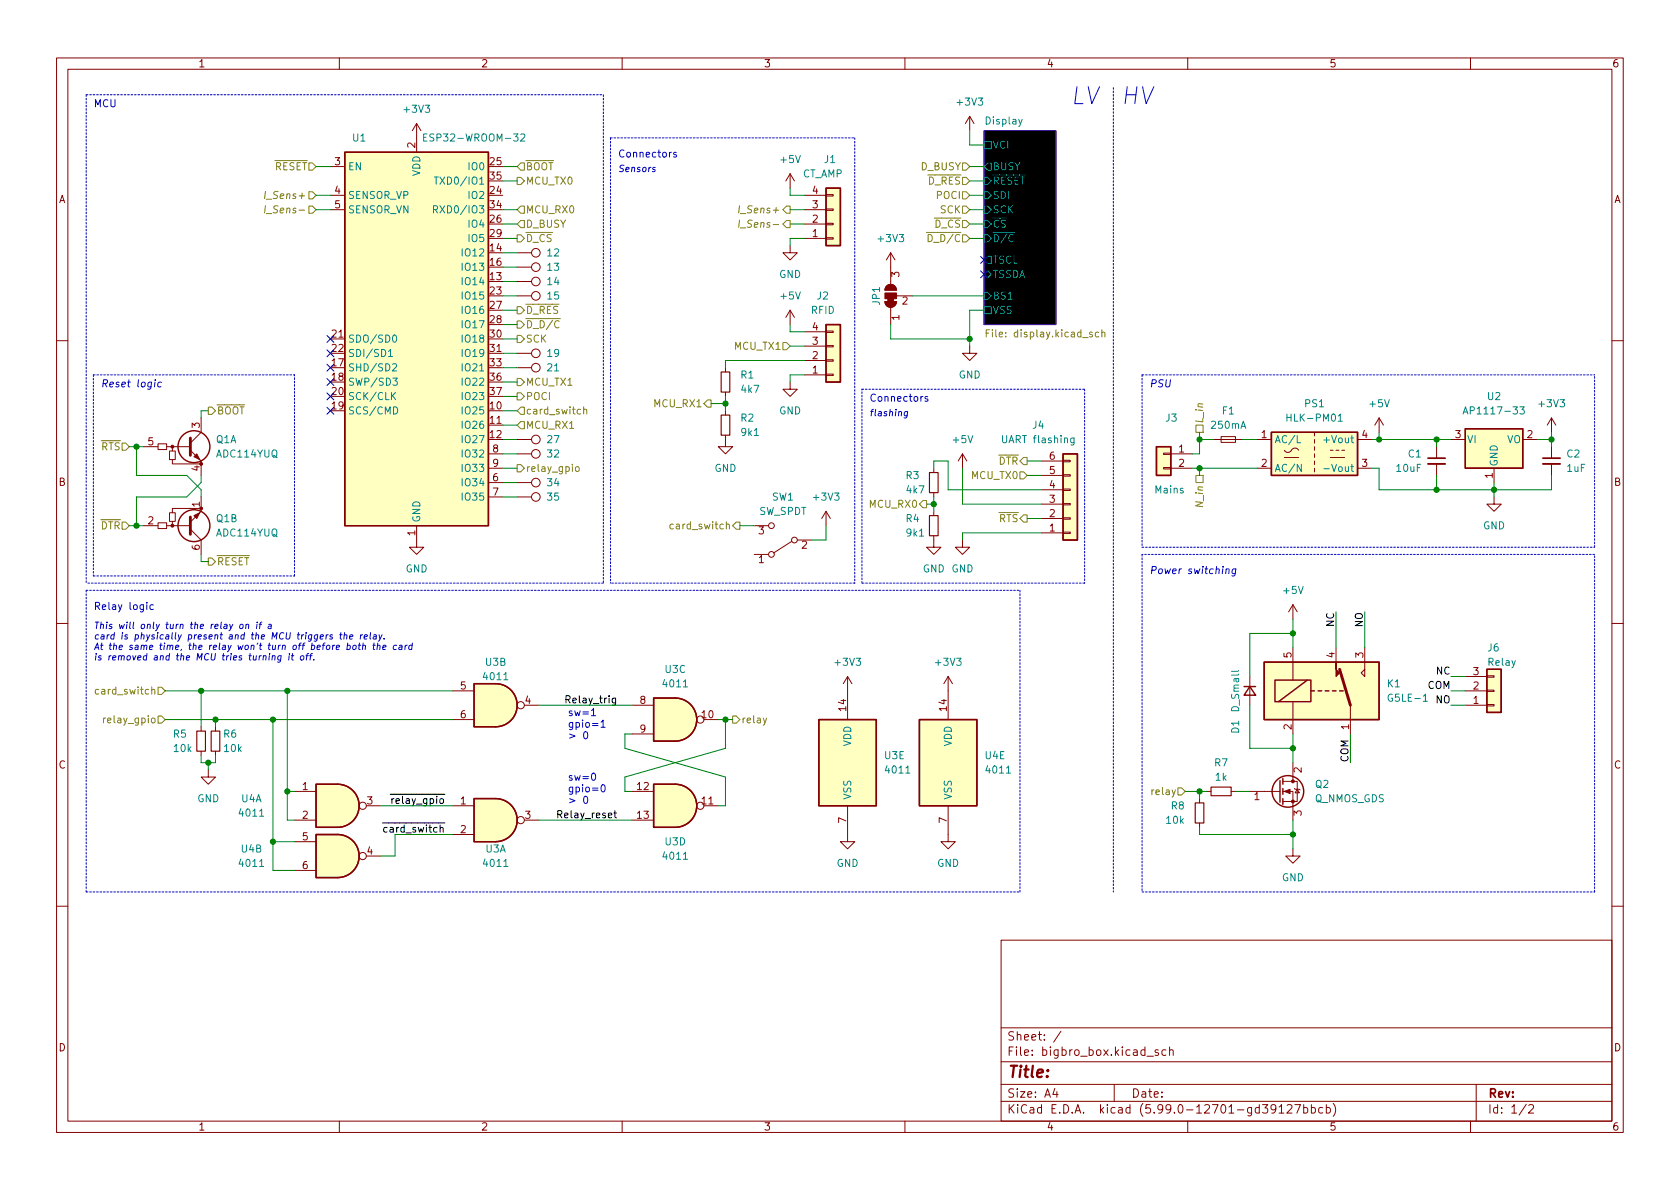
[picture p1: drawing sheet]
<svg xmlns="http://www.w3.org/2000/svg" width="297mm" height="210mm" viewBox="0 0 297 210" stroke-linecap="round" stroke-linejoin="round" font-family="sans-serif">
<g fill="none" stroke="#840000" stroke-width=".18">
<path d="M10 10.2h277v190.1h-277zM12 12.2h273v186.1h-273zM60 10.2v2M110 10.2v2M160 10.2v2M210 10.2v2M260 10.2v2M58.4 37.1h2.6M58.4 34.5h2.6M58.4 29.5h2.6M73.7 21.8v5.1M73.7 21.8l-.8 1.3"/>
<path d="M73.7 21.8l.7 1.3M139.7 30.7l-.8 1.3M139.7 30.7v2.6M139.7 30.7l.8 1.3M142.2 39.6h3.8M142.2 37.1h3.8M142.2 34.5h3.8M146 34.4h1.3v.3h-1.3zM146 37h1.3v.2h-1.3zM146 39.5h1.3v.2h-1.3zM171.4 20.6l-.7 1.2M171.4 20.6v2.5"/>
<path d="M171.4 20.6l.8 1.2M58.4 59.9h2.6M91.4 52.3h2.6M91.4 44.7h2.6M91.4 49.8h2.6M91.4 47.2h2.6M139.7 43.4v1.3h1.3l-1.3 1.3-1.3-1.3h1.3M139.7 54.9v2.5M139.7 54.9l-.8 1.2M139.7 54.9l.8 1.2M142.2 42.2h3.8M142.2 58.7h3.8"/>
<path d="M146 42h1.3v.3h-1.3zM146 58.5h1.3v.3h-1.3zM156.5 53.3h2a1.02 1.02 0 0 1-1 1.1 1.02 1.02 0 0 1-1-1.1zM156.8 50.6a1.02 1.02 0 0 1 1.1-.2 1.02 1.02 0 0 1 .6 .9h-2zM157.5 44.7l-.8 1.3M157.5 44.7v5.6M157.5 54.4v3M157.5 44.7l.7 1.3M158.5 52.3h2.8M10 60.2h2M25.4 79h2.5M27.9 78.5h1.6v1h-1.6z"/>
<path d="M29.5 79h4M30 79.8h1v1.5h-1zM30.5 79v.8M33.7 79.6l1.9 1.9v2.6M35.6 73.9v2.5l-1.9 2M86.4 62.5h2.5M86.4 75.2h2.5M91.4 77.7h2.6M91.4 65h2.6M91.4 62.5h2.6M128.3 77v2h1.2l-1.2 1.3-1.3-1.3h1.3M128.3 65v.8"/>
<path d="M128.3 69.3v.8M128.3 72.6v.8M139.7 67.6v1.2h1.3l-1.3 1.3-1.3-1.3h1.3M142.2 66.3h3.8M142.2 63.7h3.8M142.2 61.2h3.8M146 61.1h1.3v.2h-1.3zM146 63.6h1.3v.3h-1.3zM146 66.2h1.3v.2h-1.3zM171.4 61.2v1.3h1.3l-1.3 1.2-1.2-1.2h1.2M214.6 77.7h5.1M215.9 77.2h2.5v1h-2.5z"/>
<path d="M222.2 77.7h2.6M229.6 79.6a.82 .82 0 0 0-.8-.3 .82 .82 0 0 0-.7 .6 .71 .71 0 0 1-1-.3M232.4 76.4v.7M232.4 77.7v.7M232.4 79v.6M235.2 79.6h.5M236.2 79.6h.5M237.2 79.6h.5M240 77.7h2.6M243.8 73.9l-.7 1.3M243.8 73.9v2.5M243.8 73.9l.8 1.3"/>
<path d="M254 79v2M256.5 77.7h2.6M269.2 77.7h2.6M274.3 73.9v2.5M274.3 79v2M274.3 73.9l-.7 1.3M274.3 73.9l.8 1.3M285 60.2h2M25.4 93h2.5M27.9 92.5h1.6v1h-1.6zM29.5 93h4M30 90.7h1v1.5h-1z"/>
<path d="M30.5 81.3v.7h5.1M30.5 92.2v.8M33.7 93.6l1.9 1.9v2.5M35.6 89.9h-5.1v.8M35.6 87.9v2.5l-1.9 1.9M73.7 93v3.8h1.2l-1.2 1.2-1.3-1.2h1.3M86.4 85.3h2.5M86.4 87.9h2.5M86.4 80.3h2.5M86.4 82.8h2.5M91.4 85.3h2.6M91.4 87.9h2.6"/>
<path d="M91.4 80.3h2.6M133.3 98h2.6M133.3 93h2.6M140 95.8l-3.2 2M141 95.5h2.5M146 90.4l-.7 1.3M146 90.4v2.6M146 90.4l.8 1.3M165.1 94.7v2.1h1.3l-1.3 1.2-1.3-1.2h1.3M165.1 82.8v.8M165.1 87.1v.8M165.1 90.4v.8"/>
<path d="M170.2 95.5v1.3h1.2l-1.2 1.2-1.3-1.2h1.3M170.2 80.3l-.8 1.2M170.2 80.3v2.5M170.2 80.3l.7 1.2M184.1 94.2h3.9M184.1 91.7h3.9M184.1 89.1h3.9M184.1 86.6h3.9M184.1 84.1h3.9M184.1 81.5h3.9M188 81.4h1.2v.3h-1.2zM188 83.9h1.2v.3h-1.2z"/>
<path d="M188 86.5h1.2v.2h-1.2zM188 89h1.2v.3h-1.2zM188 91.6h1.2v.2h-1.2zM188 94.1h1.2v.3h-1.2zM205.7 82.7h1.3v.2h-1.3zM205.7 80.1h1.3v.3h-1.3zM207 80.3h3.8M207 82.8h3.8M222.2 82.8h2.6M227.1 80.9h2.5M232.4 80.3v.6M232.4 81.5v.7"/>
<path d="M232.4 82.8v.6M235.2 80.9h2.5M240 82.8h2.6M254 82v2.1M264.2 87.9v1.2h1.2l-1.2 1.3-1.3-1.3h1.3M264.2 82.8v2.5M274.3 82v2.1M10 110.2h2M149.9 119.6l-.8 1.3M149.9 119.6v7.6M149.9 119.6l.7 1.3M167.6 119.6v7.6"/>
<path d="M167.6 119.6l-.7 1.3M167.6 119.6l.8 1.3M221 119.6v5.1M228.6 106.9l-.8 1.3M228.6 106.9v2.6M228.6 114.5v5.8M228.6 106.9l.8 1.3M236.2 114.5v2.6M241.3 114.5v5.1l-.6-.6 .6-.6M259.1 119.6h3.8M262.9 119.5h1.3v.3h-1.3zM285 110.2h2"/>
<path d="M35.6 128.5v.8M35.6 132.8v.8M36.8 136.1v1.3h1.3l-1.3 1.3-1.2-1.3h1.2M38.1 128.5v.8M38.1 132.8v.8M52.1 139.9h3.8M80 122.2h3.8M80 127.2h3.8M92.7 124.7h2.5M111.8 139.9h3.8M111.8 124.7h3.8M111.8 129.8h3.8"/>
<path d="M124.5 127.2h2.5M213.4 139.9h.7M217.7 139.9h.7M221 139.9h5.3M226.8 139.9h1.8v5.1M226.8 138.2h2.6v3.5h-2.6M228.6 124.1v5.7M228.6 134.9v3.3M228.9 139.4l.1 .2h.7l.2 .1M229.4 139.6l.3 .6h-.7zM238.8 124.7v5.1M259.1 124.7h3.8"/>
<path d="M259.1 122.2h3.8M262.9 122h1.3v.3h-1.3zM262.9 124.6h1.3v.2h-1.3zM52.1 145h3.8M52.1 148.8h3.8M52.1 153.9h3.8M64.8 142.5h2.5M64.8 151.4h2.5M80 142.5h3.8M80 147.6h3.8M92.7 145h2.5M111.8 145h3.8"/>
<path d="M124.5 142.5h2.5M149.9 142.5v6.3h1.2l-1.2 1.3-1.3-1.3h1.3M167.6 142.5v6.3h1.3l-1.3 1.3-1.2-1.3h1.2M212.1 141.2v.8M212.1 145.5v.8M228.6 150.1v1.3h1.3l-1.3 1.2-1.3-1.2h1.3M10 160.2h2M177 166.3h108v32h-108zM285 160.2h2M60 198.3v2M110 198.3v2M160 198.3v2"/>
<path d="M177 194.8h108M177 191.8h108M177 187.8h108M177 181.8h108M186.5 192.5l-.4 1h1M186.9 193v1M187.6 182.4l-1.3 1.9M197 191.8v3M202.8 186.8h1.1M204.8 185.7l-.4-.1-.2 .2 .1 .3 .5 .1v.4h-.6M206.1 185.7l-.4-.1-.3 .3v.4l.2 .3h.5M206.8 185.8l.2-.2 .4 .1v.9"/>
<path d="M206.8 185.1v1.5M210 198.3v2M225.6 196l-.3 .3h-.3l-.3-.3 .2-.6 .4-.1 .2 .2a.99 .99 0 0 1-.4 1.3h-.2M226.1 195.8l.5-.5v1.5M226.1 196.8h.9M227.6 195.5l.5-.2 .3 .2v.3l-.9 1h.9M228.9 195.3h1l-.6 1.5M230.5 195.9l.4-.1 .3 .3v.4l-.1 .3h-.6M230.5 195.3v1.5M231.9 195.9l.4-.1 .3 .3v.4l-.2 .3h-.5M231.9 195.3v1.5M233.9 195.9l-.5-.1-.3 .3v.4l.2 .3h.6"/>
<path d="M234.5 195.9l.4-.1 .3 .3v.4l-.1 .3h-.6M234.5 195.3v1.5M235.7 195.1a1.72 1.72 0 0 1 0 2.3M260 198.3v2M261 191.8v6.5M269.9 195.3l-1.3 1.9M270.3 195.5l.6-.2 .2 .2 .1 .3-1 1h1"/>
<circle cx="94.7" cy="52.3" r=".76"/>
<circle cx="94.7" cy="47.2" r=".76"/>
<circle cx="94.7" cy="49.8" r=".76"/>
<circle cx="94.7" cy="44.7" r=".76"/>
<circle cx="94.7" cy="77.7" r=".76"/>
<circle cx="94.7" cy="62.5" r=".76"/>
<circle cx="94.7" cy="65" r=".76"/>
<circle cx="94.7" cy="80.3" r=".76"/>
<circle cx="94.7" cy="85.3" r=".76"/>
<circle cx="94.7" cy="87.9" r=".76"/>
<circle cx="136.4" cy="98" r=".51"/>
<circle cx="136.4" cy="93" r=".51"/>
<circle cx="140.5" cy="95.5" r=".51"/>
<circle cx="92.1" cy="124.7" r=".63"/>
<circle cx="123.8" cy="127.2" r=".63"/>
<circle cx="64.1" cy="142.5" r=".63"/>
<circle cx="64.1" cy="151.4" r=".63"/>
<circle cx="92.1" cy="145" r=".63"/>
<circle cx="123.8" cy="142.5" r=".63"/>
</g>
<path d="M174 23.1h12.7v34.3h-12.7z" fill="#000" stroke="#000" stroke-width=".18"/>
<path d="M174 23.1h12.7v34.3h-12.7z" fill="none" stroke="#840084" stroke-width=".18"/>
<g fill="none" stroke="#008484" stroke-width=".18">
<path d="M74.9 24.3h.4M75.5 23.7h-.6v1.3h.6M76.6 37h.6l.2-.2-.1-.3-.7-.1v1.3M76.8 31.3h.7M76.9 37l.5 .7M77.1 31.3v1.3M92.1 23.8l.5-.1 .2 .3-.8 1h.8M174 33.9h.6l.7 .6-.7 .7h-.6zM174 36.4h.6l.7 .7-.7 .6h-.6zM174 31.4h.6l.7 .6-.7 .6h-.6zM174 39h.6l.7 .6-.7 .7h-.6zM174 25h1.3v1.3h-1.3z"/>
<path d="M174.6 28.8h.7v1.3h-.7l-.6-.6zM69.5 59.4l.2-.2a.68 .68 0 0 1 .4 .7 .68 .68 0 0 1-.4 .6l-.2-.1-.1-.4zM174 41.5h.6l.7 .7-.7 .6h-.6zM174 48.5l.6-.6 .7 .6-.7 .6zM174 51.7h.6l.7 .6-.7 .7h-.6zM174 54.2h1.3v1.3h-1.3zM174.6 45.3h.7v1.3h-.7l-.6-.6zM175.8 41.5a.64 .64 0 0 1 .8 .6 .64 .64 0 0 1-.8 .6zM178 41.4l-1.1 1.6M179.2 41.6a.6 .6 0 0 0-.9 .4 .6 .6 0 0 0 .6 .7l.3-.1M68.7 62.1l.3-.3v1.3M68.7 63.1h.7"/>
<path d="M69.4 64.4l.5-.1 .2 .4-.8 .9h.8M69.4 69.9l.6 .8M69.5 66.9h.8l-.5 .4 .4 .2v.5l-.2 .1-.5-.1M69.6 71.9a.64 .64 0 0 1 .7 .7 .64 .64 0 0 1-.7 .6zM70 69.4l-.8 .7M189.9 77.4v1.1l-.2 .2h-.3M189.9 77.5l-.4-.1-.2 .3 .1 .5h.5M229.4 77v1.3h.6M236.6 73.6l.4-.4v1.3M236.6 74.5h.7M258.7 73.2l.4-1.3 .4 1.3M258.8 72.8h.6"/>
<path d="M268.7 71.9h.8l-.4 .5 .4 .1v.6l-.2 .1-.6-.1M230.1 82.1v1.3l-.7-1.3v1.3M234.1 82.9h.9M251.7 124h.7"/>
</g>
<g fill="none" stroke="#848400" stroke-width=".18">
<path d="M46.9 33.8l-.1 1.3M46.9 36.4l-.1 1.3M47.1 37.8h.9M47.1 35.2h.9M54.6 28.8h.6l.7 .7-.7 .6h-.6zM54.6 33.9h.6l.7 .6-.7 .7h-.6zM54.6 36.4h.6l.7 .7-.7 .6h-.6zM91.4 29.5l.7-.7h.6v1.3h-.6zM91.4 31.4h.7l.6 .6-.6 .6h-.7zM91.4 39.6l.7-.6h.6v1.3h-.6zM92.1 36.4h.6v1.3h-.6l-.7-.6zM130.8 38.9l-.2 1.3"/>
<path d="M130.8 36.4l-.2 1.3M130.9 37.8h1M139.1 39h.6v1.3h-.6l-.7-.7zM139.1 36.4h.6v1.3h-.6l-.7-.6zM170.2 36.4h.6l.6 .7-.6 .6h-.6zM170.2 28.8h.6l.6 .7-.6 .6h-.6zM170.2 31.4h.6l.6 .6-.6 .6h-.6zM170.2 33.9h.6l.6 .6-.6 .7h-.6zM170.2 39h.6l.6 .6-.6 .7h-.6zM91.4 54.2h.7l.6 .7-.6 .6h-.7zM91.4 56.8h.7l.6 .6-.6 .6h-.7zM91.4 59.3h.7l.6 .6-.6 .7h-.7z"/>
<path d="M91.4 41.5h.7l.6 .7-.6 .6h-.7zM130.9 40.3h1M170.2 41.5h.6l.6 .7-.6 .6h-.6zM174.4 58.9h.4M175 58.3h-.6v1.3M194.3 58.8l-.4-.1-.2 .3 .1 .5h.5M194.8 58.9l.2-.2 .3 .1 .1 .8M194.8 58.3v1.3M21.6 78.4h.6l.7 .6-.7 .6h-.6zM36.8 72h.7l.6 .6-.6 .7h-.7zM91.4 66.9h.7l.6 .7-.6 .6h-.7zM91.4 69.5h.7l.6 .6-.6 .6h-.7z"/>
<path d="M92.1 72h.6v1.3h-.6l-.7-.7zM92.1 74.5h.6v1.3h-.6l-.7-.6zM103.2 72.5l.2-.1h.3v.8M103.2 71.9v1.3M125.1 70.7h.6v1.3h-.6l-.6-.6zM138.4 60.6h.7l.6 .6-.6 .6h-.7zM211.5 75.2h1.2v1.2h-1.2zM21.6 92.3h.6l.7 .7-.7 .6h-.6zM36.8 98.7h.7l.6 .6-.6 .6h-.7zM91.4 82.2h.7l.6 .6-.6 .6h-.7zM101.8 82.6l.2-.1 .4 .1v.5l-.1 .2-.3 .1-.2-.1zM119.1 92.7h-.4l-.3 .2 .2 .6h.5"/>
<path d="M128.4 92.8l.2-.1h.3l.1 .8M130.2 92.3h.6v1.3h-.6l-.7-.6zM163.2 88.5h.6v1.3h-.6l-.6-.7zM180.3 83.4h.7l.6 .7-.6 .6h-.7zM181 80.9h.6v1.3h-.6l-.7-.7zM181 91.1h.6v1.2h-.6l-.7-.6zM211.5 84.1h1.2v1.2h-1.2zM17.5 122l-.4-.1-.3 .2 .2 .6h.5M18.3 127v.8M18.7 127l-.4 .2M26.8 122l.2-.1 .3 .1 .1 .7M27.9 121.5h.7l.6 .7-.6 .6h-.7z"/>
<path d="M27.9 126.6h.7l.6 .6-.6 .7h-.7zM129.5 126.6h.7l.6 .6-.6 .7h-.7zM135.6 127l-.5 1.1-.2 .1M208.3 139.3h.6l.6 .6-.6 .7h-.6z"/>
</g>
<g fill="#ffffc2" stroke="#ffffc2" stroke-width=".18">
<path d="M259.1 75.8h10.1v7h-10.1z"/>
<path d="M144.8 127.2h10.1v15.3h-10.1z"/>
<path d="M162.6 127.2h10.1v15.3h-10.1z"/>
<path d="M87.6 141.2a3.8 3.8 0 0 1 3.8 3.8 3.8 3.8 0 0 1-3.8 3.8z"/>
<path d="M83.8 141.2h3.8v7.6h-3.8z"/>
<path d="M146 33.3h2.6v10.1h-2.6z"/>
<path d="M61 26.9h25.4v66.1h-25.4z"/>
<path d="M59.7 138.7a3.8 3.8 0 0 1 3.8 3.8 3.8 3.8 0 0 1-3.8 3.8z"/>
<path d="M55.9 138.7h3.8v7.6h-3.8z"/>
<path d="M119.4 138.7a3.8 3.8 0 0 1 3.8 3.8 3.8 3.8 0 0 1-3.8 3.8z"/>
<path d="M115.6 138.7h3.8v7.6h-3.8z"/>
<path d="M87.6 120.9a3.8 3.8 0 0 1 3.8 3.8 3.8 3.8 0 0 1-3.8 3.8z"/>
<path d="M83.8 120.9h3.8v7.6h-3.8z"/>
<path d="M146 57.4h2.6v10.2h-2.6z"/>
<path d="M119.4 123.4a3.8 3.8 0 0 1 3.8 3.8 3.8 3.8 0 0 1-3.8 3.9z"/>
<path d="M115.6 123.4h3.8v7.7h-3.8z"/>
<path d="M262.9 118.4h2.5v7.6h-2.5z"/>
<path d="M223.5 117.1h20.3v10.1h-20.3z"/>
<path d="M188 80.3h2.5v15.2h-2.5z"/>
<path d="M204.5 79h2.5v5.1h-2.5z"/>
<path d="M59.7 147.6a3.8 3.8 0 0 1 3.8 3.8 3.8 3.8 0 0 1-3.8 3.8z"/>
<path d="M55.9 147.6h3.8v7.6h-3.8z"/>
<path d="M224.8 76.4h15.2v7.7h-15.2z"/>
</g>
<g fill="none" stroke="#840000" stroke-width=".25">
<path d="M61 26.9h25.4v66.1h-25.4zM146 33.3h2.6v10.1h-2.6zM146 57.4h2.6v10.2h-2.6zM204.5 79h2.5v5.1h-2.5zM224.8 76.4h15.2v7.7h-15.2zM259.1 75.8h10.1v7h-10.1zM188 80.3h2.5v15.2h-2.5zM223.5 117.1h20.3v10.1h-20.3zM262.9 118.4h2.5v7.6h-2.5zM59.7 138.7h-3.8v7.6h3.8M59.7 138.7a3.8 3.8 0 0 1 3.8 3.8 3.8 3.8 0 0 1-3.8 3.8M87.6 120.9h-3.8v7.6h3.8"/>
<path d="M87.6 120.9a3.8 3.8 0 0 1 3.8 3.8 3.8 3.8 0 0 1-3.8 3.8M115.6 138.7h3.8a3.8 3.8 0 0 1 3.8 3.8 3.8 3.8 0 0 1-3.8 3.8h-3.8zM115.6 123.4h3.8a3.8 3.8 0 0 1 3.8 3.8 3.8 3.8 0 0 1-3.8 3.9h-3.8zM144.8 127.2h10.1v15.3h-10.1zM162.6 127.2h10.1v15.3h-10.1zM220 121.4h2M221 121.4l1 1.5h-2zM225.4 120.3h6.4v3.8h-6.4zM226.3 138v3.9M226.8 137.7v1M226.8 139.4v1.1M231.1 120.3l-5 3.8"/>
<path d="M231.8 122.2h.6M233 122.2h.7M234.3 122.2h.6M235.6 122.2h.6M236.9 122.2h.6M59.7 147.6h-3.8v7.6h3.8M59.7 147.6a3.8 3.8 0 0 1 3.8 3.8 3.8 3.8 0 0 1-3.8 3.8M87.6 141.2h-3.8v7.6h3.8M87.6 141.2a3.8 3.8 0 0 1 3.8 3.8 3.8 3.8 0 0 1-3.8 3.8M226.8 141.2v1"/>
<circle cx="34.3" cy="79" r="2.82"/>
<circle cx="34.3" cy="93" r="2.82"/>
<circle cx="227.7" cy="139.9" r="2.79"/>
</g>
<g fill="#840000" stroke="#840000" stroke-width=".18">
<path d="M34.8 80.3l.5 1-1-.5z"/>
<path d="M156.5 53.3h2a1.02 1.02 0 0 1-1 1.1 1.02 1.02 0 0 1-1-1.1z"/>
<path d="M156.8 50.6a1.02 1.02 0 0 1 1.1-.2 1.02 1.02 0 0 1 .6 .9h-2z"/>
<path d="M157 52.8h1v.5h-1z"/>
<path d="M156.5 51.8h2v1h-2z"/>
<path d="M236.2 117.1v1.3l.7 .6-.7 .6z"/>
<path d="M227.1 139.9l1-.3v.7z"/>
<path d="M34.3 91.2l1-.5-.5 1z"/>
<circle cx="30.5" cy="79" r=".25"/>
<circle cx="228.6" cy="141.7" r=".25"/>
<circle cx="228.6" cy="138.2" r=".25"/>
<circle cx="30.5" cy="93" r=".25"/>
<circle cx="35.6" cy="89.9" r=".25"/>
</g>
<path d="M33.7 77.5v3M33.7 91.4v3.1M236.9 118.4l1.9 6.3" fill="none" stroke="#840000" stroke-width=".51"/>
<path d="M252.5 82h3M272.8 82h3" fill="none" stroke="#840000" stroke-width=".33"/>
<path d="M252.5 81h3M272.8 81h3" fill="none" stroke="#840000" stroke-width=".3"/>
<path d="M127.5 73.4h1.5v3.6h-1.5zM127.5 65.8h1.5v3.5h-1.5zM164.3 83.6h1.6v3.5h-1.6zM164.3 91.2h1.6v3.5h-1.6zM34.8 129.3h1.5v3.5h-1.5zM37.3 129.3h1.6v3.5h-1.6zM214.1 139.2h3.6v1.5h-3.6zM211.3 142h1.6v3.5h-1.6z" fill="none" stroke="#840000" stroke-width=".2"/>
<path d="M100.1 123.7l.6-.1 .1-.1-.1-.4-.6-.1v1.3M98.6 144h.6l.1-.2v-.3l-.7-.2v1.3" fill="none" stroke="#000" stroke-width=".18"/>
<g fill="none" stroke="#0000c2" stroke-width=".18">
<path d="M115.9 29.6h-.3l-.2 .2v.1l.4 .1v.3h-.5M119.6 27l-.3-.1-.2 .2 .1 .2 .4 .1v.3h-.5M27.4 67.6l-.1 .8M27.5 67.1l-.1 .2M28.5 67.6h-.4l-.2 .6 .2 .2h.4M160.5 72.8h-.5l-.1 .5 .2 .2h.3M160.5 72.8l-.1 .9-.3 .2h-.3M164 70.2l-.3-.1-.2 .2 .1 .2 .4 .1v.3h-.5M26 106.5v.1M26 106.9v.9M27.1 107l-.4-.1-.2 .3 .1 .5h.5M40.6 110.4l.2 .8"/>
<path d="M41.2 110.4l-.5 1-.2 .1M42.5 110.5l.1-.1 .4 .1v.4l-.2 .2-.2 .1-.2-.1zM43.5 110.5h.5l-.1 .7M43.5 110.4l-.1 .8M45.4 110.4l-.1 .8M45.5 110v.1M45.8 110.4h.5M46.3 110l-.3 .2-.1 1M47.5 110.5h.5l-.1 .7M47.6 116l-.1 .7M48 110.7l-.5 .1-.1 .2 .1 .2 .4-.1M48.2 116.1l.4-.1v.7"/>
<path d="M48.2 116l-.1 .7M49.7 116h-.4l-.2 .5 .2 .2h.3M49.7 116l-.1 .9-.3 .2-.2-.1M51.1 116l-.1 .7M51.5 116h.5M51.7 115.6l-.1 1 .3 .1M53.2 116.1l.2-.1 .3 .1v.4l-.1 .2h-.3l-.2-.1zM54.1 116h.4M54.6 115.6l-.3 .1-.1 1M54.7 116h.5M55.2 115.6l-.3 .1-.1 1M55.5 116.6v.1"/>
<path d="M57.7 112.2l-.1 .8M58 112.2l-.3 .3M58.8 112.3l-.3-.1-.2 .2 .1 .2 .3 .1v.3h-.4M60.1 112.2h.4M60.3 111.9l-.2 .9 .3 .2M60.9 112.4l.4-.1v.7M60.9 111.9l-.1 1.1M61.4 114.2l.4-.1 .1 .2-.1 .5h-.5M61.5 113.7l-.2 1.2M61.8 112.6l.6-.1v-.2h-.5l-.1 .5 .1 .2h.4M62.5 114.2l.1-.1 .3 .1v.4l-.1 .2-.3 .1-.1-.1zM63.3 114.1h.5"/>
<path d="M63.6 113.7l-.2 1 .3 .2M63.8 112.2l-.1 .8M64.1 112.2l-.3 .3M64.2 114.2h.4v.7M64.2 113.7l-.1 1.2M64.4 112.6l.6-.1-.1-.2h-.4l-.1 .5 .1 .2h.3M65.5 111.9l-.1 .9 .2 .2M65.9 114.1h.5M66.1 112.3h.4v.7M66.1 113.7l-.1 1 .3 .2M66.5 112.5l-.5 .1v.2l.1 .2h.4M66.7 114.2h.5l-.1 .7"/>
<path d="M66.8 113.7l-.2 1.2M67 112.2l.2 .8M67.6 112.2l-.6 1.1-.1 .1M67.7 114.5l.5-.1v-.2l-.3-.1-.2 .2v.5h.4M67.9 112.9v.1M70.1 114.2h-.4l-.2 .4 .2 .3 .3-.1M70.6 114.2h.5l-.1 .7M71.1 114.4l-.5 .1-.1 .2 .1 .2 .4-.1M71.7 114.1l-.1 .8M72 114.1l-.4 .2M72.9 114.2h-.5l-.1 .4 .2 .3 .3-.1M72.9 113.7l-.1 1.2"/>
<path d="M216.8 100.7l.2-.1 .3 .1v.7M216.8 100.6l-.1 .8M218.5 100.7h-.5l-.2 .5 .2 .2h.4M218.5 100.6l-.1 1-.3 .3-.3-.1M100.7 129.8l1 .4-1 .3M103.3 129.5l.2-.1a.68 .68 0 0 1 .4 .6 .68 .68 0 0 1-.4 .6l-.2-.1-.1-.3zM104.6 125.7l.3-.4v1.3M104.6 126.6h.7M104.7 136.8l.2-.1a.68 .68 0 0 1 .4 .7 .68 .68 0 0 1-.4 .6l-.2-.1-.1-.4zM106.3 127.7l.3-.4v1.3M106.3 128.6h.7M106.5 138.8h.1a.68 .68 0 0 1 .4 .6 .68 .68 0 0 1-.4 .6 .84 .84 0 0 1-.1-1.2z"/>
<path d="M100.7 141.2l1 .4-1 .4M103.3 140.9l.2-.1a.68 .68 0 0 1 .4 .6 .68 .68 0 0 1-.4 .7l-.2-.1-.1-.4z"/>
</g>
<g fill="none" stroke="#0000c2" stroke-width=".18" stroke-dasharray=".3 .3">
<path d="M15.2 16.8v86.3M15.2 16.8h91.5M106.7 16.8v86.3M196.8 15.5v142.2M107.9 24.4v78.7M107.9 24.4h43.2M151.1 24.4v78.7M16.5 66.3v35.5M16.5 66.3h35.6M152.4 68.8h39.4M191.8 68.8v34.3M201.9 66.3v30.5"/>
<path d="M201.9 66.3h80M201.9 98v59.7M201.9 96.8h80M281.9 96.8v-30.5M281.9 98h-80M15.2 104.4h165.1M15.2 104.4v53.3M16.5 101.8h35.6M52.1 101.8v-35.5M106.7 103.1h-91.5M151.1 103.1h-43.2M152.4 103.1v-34.3"/>
<path d="M191.8 103.1h-39.4M15.2 157.7h165.1M180.3 157.7v-53.3M201.9 157.7h80M281.9 157.7v-59.7"/>
</g>
<g fill="none" stroke="#008400" stroke-width=".18">
<path d="M55.9 37.1h2.5M55.9 34.5h2.5M55.9 29.5h2.5M88.9 37.1h2.5M88.9 39.6h2.5M88.9 29.5h2.5M88.9 32h2.5M139.7 33.3v1.2h2.5M139.7 37.1h2.5M139.7 39.6h2.5M171.4 37.1h2.6M171.4 39.6h2.6"/>
<path d="M171.4 34.5h2.6M171.4 23.1v2.5h2.6M171.4 29.5h2.6M171.4 32h2.6M88.9 42.2h2.5M88.9 54.9h2.5M88.9 44.7h2.5M88.9 47.2h2.5M88.9 49.8h2.5M88.9 52.3h2.5M88.9 57.4h2.5M88.9 59.9h2.5"/>
<path d="M139.7 57.4v1.3h2.5M142.2 42.2h-2.5v1.2M157.5 57.4v2.5h13.9M161.3 52.3h12.7M171.4 42.2h2.6M174 54.9h-2.6v6.3M22.9 79h2.5M24.1 79v5.1h8.9l2.6 2.5v1.3M36.8 72.6h-1.2v1.3M88.9 72.6h2.5M88.9 77.7h2.5M88.9 67.6h2.5"/>
<path d="M88.9 70.1h2.5M88.9 75.2h2.5M88.9 62.5h2.5M88.9 65h2.5M125.7 71.4h2.6M128.3 70.1v2.5M139.7 61.2h2.5M142.2 66.3h-2.5v1.3M142.2 63.7h-13.9v1.3M212.1 77.7h2.5M212.1 76.4v3.9h-1.3M219.7 77.7h2.5"/>
<path d="M242.6 77.7h13.9M243.8 76.4v1.3M254 77.7v1.3M271.8 77.7h2.5M274.3 76.4v2.6M22.9 93h2.5M35.6 84.1v1.2l-2.6 2.6h-8.9v5.1M35.6 98v1.3h1.2M88.9 87.9h2.5M88.9 80.3h2.5M88.9 82.8h2.5M88.9 85.3h2.5"/>
<path d="M130.8 93h2.5M146 93v2.5h-2.5M163.8 89.1h1.3M165.1 82.8v-1.3h2.5v5.1h16.5M165.1 87.9v2.5M170.2 82.8v6.3h13.9M181.6 84.1h2.5M181.6 91.7h2.5M181.6 81.5h2.5M184.1 94.2h-13.9v1.3M210.8 82.8h11.4M212.1 82.8v1.3"/>
<path d="M242.6 82.8h1.2v3.8h30.5v-2.5M254 84.1v2.5M264.2 85.3v2.6M228.6 112h-7.6v7.6M228.6 109.5v5M236.2 108.2v6.3M241.3 108.2v6.3M256.5 119.6h2.6M29.2 122.2h50.8M29.2 127.2h50.8M35.6 122.2v6.3M35.6 133.6v1.3h2.5v-1.3"/>
<path d="M36.8 134.9v1.2M38.1 127.2v1.3M48.3 127.2v26.7h3.8M50.8 122.2v22.8h1.3M50.8 139.9h1.3M95.2 124.7h16.6M111.8 129.8h-1.3v2.5l17.8 5.1v5.1h-1.3M127 127.2h2.5M128.3 127.2v5.1l-17.8 5.1v2.5h1.3M209.5 139.9h3.9M212.1 139.9v1.3M218.4 139.9h2.6"/>
<path d="M221 124.7v7.6h7.6M228.6 129.8v5.1M238.8 129.8v5.1M256.5 124.7h2.6M256.5 122.2h2.6M48.3 148.8h3.8M67.3 142.5h12.7M80 147.6h-10.2v3.8h-2.5M95.2 145h16.6M212.1 146.3v1.3h16.5M228.6 145v5.1"/>
</g>
<g fill="none" stroke="#000084" stroke-width=".18">
<path d="M57.8 59.3l1.2 1.2M59 59.3l-1.2 1.2M173.4 47.9l1.2 1.2M173.4 45.4l1.2 1.2M174.6 47.9l-1.2 1.2M174.6 45.4l-1.2 1.2M57.8 61.9l1.2 1.2M57.8 64.4l1.2 1.2M57.8 66.9l1.2 1.3M57.8 69.5l1.2 1.2M57.8 72l1.2 1.2M59 61.9l-1.2 1.2"/>
<path d="M59 64.4l-1.2 1.2M59 66.9l-1.2 1.3M59 69.5l-1.2 1.2M59 72l-1.2 1.2"/>
</g>
<g fill="#008400" stroke="#008400" stroke-width=".18">
<circle cx="254" cy="77.7" r=".46"/>
<circle cx="254" cy="86.6" r=".46"/>
<circle cx="264.2" cy="86.6" r=".46"/>
<circle cx="274.3" cy="77.7" r=".46"/>
<circle cx="165.1" cy="89.1" r=".46"/>
<circle cx="171.4" cy="59.9" r=".46"/>
<circle cx="128.3" cy="71.4" r=".46"/>
<circle cx="212.1" cy="82.8" r=".46"/>
<circle cx="243.8" cy="77.7" r=".46"/>
<circle cx="212.1" cy="77.7" r=".46"/>
<circle cx="212.1" cy="139.9" r=".46"/>
<circle cx="228.6" cy="132.3" r=".46"/>
<circle cx="228.6" cy="112" r=".46"/>
<circle cx="228.6" cy="147.6" r=".46"/>
<circle cx="24.1" cy="93" r=".46"/>
<circle cx="35.6" cy="122.2" r=".46"/>
<circle cx="50.8" cy="122.2" r=".46"/>
<circle cx="50.8" cy="139.9" r=".46"/>
<circle cx="24.1" cy="79" r=".46"/>
<circle cx="38.1" cy="127.2" r=".46"/>
<circle cx="48.3" cy="127.2" r=".46"/>
<circle cx="36.8" cy="134.9" r=".46"/>
<circle cx="48.3" cy="148.8" r=".46"/>
<circle cx="128.3" cy="127.2" r=".46"/>
</g>
<g font-size="4.2" fill="#0000c2">
<text x="189.2" y="18.5">LV</text>
<text x="198.1" y="18.5">HV</text>
</g>
<text font-size="2.8" fill="#840000" x="178" y="190.6">Title:</text>
<g font-size="2.1" fill="#840000">
<text x="178" y="184">Sheet: /</text>
<text x="178" y="186.7">File: bigbro_box.kicad_sch</text>
<text x="178" y="196.9">KiCad E.D.A. kicad (5.99.0-12701-gd39127bbcb)</text>
<text x="178" y="194.1">Size: A4</text>
<text x="200" y="194.1">Date:</text>
<text x="263" y="194.1">Rev:</text>
<text x="263" y="196.9">Id: 1/2</text>
</g>
<g font-size="1.8" fill="#840000">
<text x="35" y="11.9">1</text>
<text x="85" y="11.9">2</text>
<text x="135" y="11.9">3</text>
<text x="185" y="11.9">4</text>
<text x="235" y="11.9">5</text>
<text x="285" y="11.9">6</text>
<text x="59.2" y="29.2">3</text>
<text x="73.4" y="26.1" transform="rotate(-90 73.4 26.1)">2</text>
<text x="86.6" y="29.2">25</text>
<text x="10.3" y="35.9">A</text>
<text x="59.2" y="34.3">4</text>
<text x="86.6" y="34.3">24</text>
<text x="86.6" y="31.7">35</text>
<text x="143.7" y="34.3">4</text>
<text x="285.3" y="35.9">A</text>
<text x="59.2" y="36.8">5</text>
<text x="86.6" y="39.4">26</text>
<text x="86.6" y="41.9">29</text>
<text x="86.6" y="36.8">34</text>
<text x="143.7" y="41.9">1</text>
<text x="143.7" y="39.4">2</text>
<text x="143.7" y="36.8">3</text>
<text x="86.6" y="44.4">14</text>
<text x="86.6" y="47">16</text>
<text x="86.6" y="49.5">13</text>
<text x="86.6" y="52.1">23</text>
<text x="159" y="49" transform="rotate(-90 159 49)">3</text>
<text x="159.5" y="53.8">2</text>
<text x="58.7" y="59.7">21</text>
<text x="86.6" y="54.6">27</text>
<text x="86.6" y="57.1">28</text>
<text x="86.6" y="59.7">30</text>
<text x="143.7" y="58.4">4</text>
<text x="159" y="56.6" transform="rotate(-90 159 56.6)">1</text>
<text x="58.7" y="64.8">17</text>
<text x="58.7" y="62.2">22</text>
<text x="86.6" y="62.2">31</text>
<text x="86.6" y="64.8">33</text>
<text x="143.7" y="63.5">2</text>
<text x="143.7" y="61">3</text>
<text x="58.7" y="67.3">18</text>
<text x="58.7" y="69.8">20</text>
<text x="86.6" y="67.3">36</text>
<text x="86.6" y="69.8">37</text>
<text x="143.7" y="66">1</text>
<text x="35.3" y="75.7" transform="rotate(-90 35.3 75.7)">3</text>
<text x="58.7" y="72.4">19</text>
<text x="86.6" y="72.4">10</text>
<text x="86.6" y="74.9">11</text>
<text x="86.6" y="77.5">12</text>
<text x="223" y="77.5">1</text>
<text x="240.8" y="77.5">4</text>
<text x="257.3" y="77.5">3</text>
<text x="270" y="77.5">2</text>
<text x="26.2" y="78.7">5</text>
<text x="35.3" y="83.3" transform="rotate(-90 35.3 83.3)">4</text>
<text x="87.1" y="80">8</text>
<text x="87.1" y="82.5">9</text>
<text x="185.6" y="83.8">5</text>
<text x="185.6" y="81.3">6</text>
<text x="208.4" y="80">1</text>
<text x="208.4" y="82.5">2</text>
<text x="223" y="82.5">2</text>
<text x="240.8" y="82.5">3</text>
<text x="10.3" y="85.9">B</text>
<text x="35.3" y="89.6" transform="rotate(-90 35.3 89.6)">1</text>
<text x="87.1" y="85.1">6</text>
<text x="87.1" y="87.6">7</text>
<text x="185.6" y="88.9">3</text>
<text x="185.6" y="86.4">4</text>
<text x="263.9" y="84.6" transform="rotate(-90 263.9 84.6)">1</text>
<text x="285.3" y="85.9">B</text>
<text x="26.2" y="92.7">2</text>
<text x="73.4" y="94.7" transform="rotate(-90 73.4 94.7)">1</text>
<text x="134.1" y="94.5">3</text>
<text x="185.6" y="94">1</text>
<text x="185.6" y="91.4">2</text>
<text x="35.3" y="97.3" transform="rotate(-90 35.3 97.3)">6</text>
<text x="134.1" y="99.6">1</text>
<text x="141.7" y="97">2</text>
<text x="228.3" y="116.3" transform="rotate(-90 228.3 116.3)">5</text>
<text x="236" y="116.3" transform="rotate(-90 236 116.3)">4</text>
<text x="241" y="116.3" transform="rotate(-90 241 116.3)">3</text>
<text x="260.5" y="119.4">3</text>
<text x="81.4" y="121.9">5</text>
<text x="92.9" y="124.5">4</text>
<text x="113.2" y="124.5">8</text>
<text x="149.6" y="125.7" transform="rotate(-90 149.6 125.7)">14</text>
<text x="167.4" y="125.7" transform="rotate(-90 167.4 125.7)">14</text>
<text x="260.5" y="124.5">1</text>
<text x="260.5" y="121.9">2</text>
<text x="81.4" y="127">6</text>
<text x="113.2" y="129.5">9</text>
<text x="124.1" y="127">10</text>
<text x="228.3" y="129" transform="rotate(-90 228.3 129)">2</text>
<text x="238.5" y="129" transform="rotate(-90 238.5 129)">1</text>
<text x="10.3" y="135.9">C</text>
<text x="230.1" y="136.6" transform="rotate(-90 230.1 136.6)">2</text>
<text x="285.3" y="135.9">C</text>
<text x="53.5" y="139.7">1</text>
<text x="64.9" y="142.2">3</text>
<text x="81.4" y="142.2">1</text>
<text x="112.7" y="139.7">12</text>
<text x="124.1" y="142.2">11</text>
<text x="221.8" y="141.5">1</text>
<text x="53.5" y="144.8">2</text>
<text x="53.5" y="148.6">5</text>
<text x="81.4" y="147.3">2</text>
<text x="92.9" y="144.8">3</text>
<text x="112.7" y="144.8">13</text>
<text x="149.6" y="145.5" transform="rotate(-90 149.6 145.5)">7</text>
<text x="167.4" y="145.5" transform="rotate(-90 167.4 145.5)">7</text>
<text x="230.1" y="144.3" transform="rotate(-90 230.1 144.3)">3</text>
<text x="53.5" y="153.7">6</text>
<text x="64.9" y="151.1">4</text>
<text x="10.3" y="185.9">D</text>
<text x="285.3" y="185.9">D</text>
<text x="35" y="199.9">1</text>
<text x="85" y="199.9">2</text>
<text x="135" y="199.9">3</text>
<text x="185" y="199.9">4</text>
<text x="235" y="199.9">5</text>
<text x="285" y="199.9">6</text>
</g>
<g font-size="1.8" fill="#0000c2">
<text x="16.5" y="18.9">MCU</text>
<text x="109.2" y="27.8">Connectors</text>
<text x="17.8" y="68.5">Reset logic</text>
<text x="153.7" y="71">Connectors</text>
<text x="203.2" y="68.5">PSU</text>
<text x="203.2" y="101.5">Power switching</text>
<text x="16.5" y="107.8">Relay logic</text>
<text x="100.3" y="126.6">sw=1</text>
<text x="100.3" y="128.7">gpio=1</text>
<text x="100.3" y="138">sw=0</text>
<text x="100.3" y="140.1">gpio=0</text>
</g>
<g font-size="1.8" fill="#008484">
<text x="71.6" y="19.9">+3V3</text>
<text x="169.4" y="18.7">+3V3</text>
<text x="174.3" y="22">Display</text>
<text x="62.4" y="25">U1</text>
<text x="75.9" y="25">ESP32-WROOM-32</text>
<text x="138.1" y="28.8">+5V</text>
<text x="145.8" y="28.8">J1</text>
<text x="175.5" y="26.3">VCI</text>
<text x="61.5" y="30.1">EN</text>
<text x="61.5" y="35.2">SENSOR_VP</text>
<text x="74.3" y="31.2" transform="rotate(-90 74.3 31.2)">VDD</text>
<text x="78" y="32.6">TXD0/IO1</text>
<text x="83" y="35.2">IO2</text>
<text x="83" y="30.1">IO0</text>
<text x="141.8" y="31.4">CT_AMP</text>
<text x="175.5" y="35.2">SDI</text>
<text x="175.5" y="32.6">~{RESET}</text>
<text x="175.5" y="30.1">BUSY</text>
<text x="61.5" y="37.7">SENSOR_VN</text>
<text x="77.8" y="37.7">RXD0/IO3</text>
<text x="83" y="40.3">IO4</text>
<text x="175.5" y="37.7">SCK</text>
<text x="175.5" y="40.3">~{CS}</text>
<text x="82" y="45.3">IO12</text>
<text x="82" y="47.9">IO13</text>
<text x="83" y="42.8">IO5</text>
<text x="96.8" y="45.3">12</text>
<text x="96.8" y="47.9">13</text>
<text x="155.4" y="42.8">+3V3</text>
<text x="175.5" y="46.6">TSCL</text>
<text x="82" y="50.4">IO14</text>
<text x="82" y="53">IO15</text>
<text x="96.8" y="53">15</text>
<text x="96.8" y="50.4">14</text>
<text x="137.7" y="49.1">GND</text>
<text x="138.1" y="53">+5V</text>
<text x="144.5" y="53">J2</text>
<text x="155.6" y="53.9" transform="rotate(-90 155.6 53.9)">JP1</text>
<text x="175.5" y="49.1">TSSDA</text>
<text x="175.5" y="53">BS1</text>
<text x="82" y="55.5">IO16</text>
<text x="82" y="58">IO17</text>
<text x="143.4" y="55.5">RFID</text>
<text x="175.5" y="55.5">VSS</text>
<text x="61.5" y="65.7">SHD/SD2</text>
<text x="61.5" y="60.6">SDO/SD0</text>
<text x="61.5" y="63.1">SDI/SD1</text>
<text x="82" y="60.6">IO18</text>
<text x="82" y="63.1">IO19</text>
<text x="82" y="65.7">IO21</text>
<text x="96.8" y="65.7">21</text>
<text x="96.8" y="63.1">19</text>
<text x="61.5" y="68.2">SWP/SD3</text>
<text x="61.5" y="70.7">SCK/CLK</text>
<text x="82" y="68.2">IO22</text>
<text x="82" y="70.7">IO23</text>
<text x="131" y="66.9">R1</text>
<text x="131.1" y="69.5">4k7</text>
<text x="169.5" y="66.9">GND</text>
<text x="263" y="70.7">U2</text>
<text x="61.5" y="73.3">SCS/CMD</text>
<text x="82" y="73.3">IO25</text>
<text x="82" y="75.8">IO26</text>
<text x="131" y="74.5">R2</text>
<text x="131.1" y="77.1">9k1</text>
<text x="137.7" y="73.3">GND</text>
<text x="182.6" y="75.8">J4</text>
<text x="206.1" y="74.5">J3</text>
<text x="214.3" y="75.8">250mA</text>
<text x="216.1" y="73.3">F1</text>
<text x="228" y="74.5">HLK-PM01</text>
<text x="230.7" y="72">PS1</text>
<text x="242.2" y="72">+5V</text>
<text x="259.7" y="73.3">AP1117-33</text>
<text x="272.2" y="72">+3V3</text>
<text x="38.2" y="78.4">Q1A</text>
<text x="38.4" y="80.9">ADC114YUQ</text>
<text x="82" y="78.4">IO27</text>
<text x="82" y="80.9">IO32</text>
<text x="82" y="83.4">IO33</text>
<text x="96.8" y="80.9">32</text>
<text x="96.8" y="78.4">27</text>
<text x="126.3" y="83.4">GND</text>
<text x="168.6" y="78.4">+5V</text>
<text x="177.5" y="78.4">UART flashing</text>
<text x="225.3" y="78.4">AC/L</text>
<text x="225.3" y="83.4">AC/N</text>
<text x="234.6" y="78.4">+Vout</text>
<text x="235" y="83.4">-Vout</text>
<text x="247" y="83.4">10uF</text>
<text x="249" y="80.9">C1</text>
<text x="259.3" y="78.4">VI</text>
<text x="264.8" y="82.5" transform="rotate(-90 264.8 82.5)">GND</text>
<text x="266.4" y="78.4">VO</text>
<text x="277" y="80.9">C2</text>
<text x="277.1" y="83.4">1uF</text>
<text x="82" y="86">IO34</text>
<text x="82" y="88.5">IO35</text>
<text x="96.8" y="88.5">35</text>
<text x="96.8" y="86">34</text>
<text x="136.5" y="88.5">SW1</text>
<text x="144" y="88.5">+3V3</text>
<text x="160.2" y="84.7">R3</text>
<text x="160.3" y="87.2">4k7</text>
<text x="204.3" y="87.2">Mains</text>
<text x="38.3" y="92.3">Q1B</text>
<text x="38.4" y="94.9">ADC114YUQ</text>
<text x="74.3" y="92.5" transform="rotate(-90 74.3 92.5)">GND</text>
<text x="134.2" y="91.1">SW_SPDT</text>
<text x="160.2" y="92.3">R4</text>
<text x="160.3" y="94.9">9k1</text>
<text x="262.2" y="93.6">GND</text>
<text x="71.7" y="101.2">GND</text>
<text x="163.1" y="101.2">GND GND</text>
<text x="227" y="105">+5V</text>
<text x="85.9" y="117.7">U3B</text>
<text x="117.6" y="119">U3C</text>
<text x="147.8" y="117.7">+3V3</text>
<text x="165.6" y="117.7">+3V3</text>
<text x="263.1" y="115.2">J6</text>
<text x="263.2" y="117.7">Relay</text>
<text x="85.7" y="120.3">4011</text>
<text x="117.4" y="121.5">4011</text>
<text x="219.1" y="125.7" transform="rotate(-90 219.1 125.7)">D_Small</text>
<text x="245.3" y="121.5">K1</text>
<text x="245.8" y="124.1">G5LE-1</text>
<text x="30.7" y="130.4">R5</text>
<text x="39.6" y="130.4">R6</text>
<text x="150.5" y="132" transform="rotate(-90 150.5 132)">VDD</text>
<text x="168.3" y="132" transform="rotate(-90 168.3 132)">VDD</text>
<text x="219.1" y="129.6" transform="rotate(-90 219.1 129.6)">D1</text>
<text x="30.8" y="133">10k</text>
<text x="39.7" y="133">10k</text>
<text x="156.4" y="134.2">U3E</text>
<text x="156.7" y="136.8">4011</text>
<text x="174.2" y="134.2">U4E</text>
<text x="174.5" y="136.8">4011</text>
<text x="214.8" y="135.5">R7</text>
<text x="34.9" y="141.9">GND</text>
<text x="42.7" y="141.9">U4A</text>
<text x="150.5" y="141.5" transform="rotate(-90 150.5 141.5)">VSS</text>
<text x="168.3" y="141.5" transform="rotate(-90 168.3 141.5)">VSS</text>
<text x="207.1" y="143.1">R8</text>
<text x="214.9" y="138">1k</text>
<text x="232.4" y="141.9">Q_NMOS_GDS</text>
<text x="232.6" y="139.3">Q2</text>
<text x="42.5" y="144.4">4011</text>
<text x="117.6" y="149.5">U3D</text>
<text x="206.3" y="145.7">10k</text>
<text x="42.5" y="153.3">4011</text>
<text x="42.7" y="150.7">U4B</text>
<text x="85.7" y="153.3">4011</text>
<text x="85.9" y="150.7">U3A</text>
<text x="117.4" y="152">4011</text>
<text x="147.9" y="153.3">GND</text>
<text x="165.7" y="153.3">GND</text>
<text x="226.6" y="155.8">GND</text>
</g>
<g font-size="1.8" fill="#848400">
<text x="47.1" y="30.1">~{RESET}</text>
<text x="47.7" y="35.2">I_Sens+</text>
<text x="92.9" y="30.1">~{BOOT}</text>
<text x="92.9" y="32.6">MCU_TX0</text>
<text x="162.7" y="32.6">~{D_RES}</text>
<text x="162.8" y="30.1">D_BUSY</text>
<text x="165.7" y="35.2">POCI</text>
<text x="48.1" y="37.7">I_Sens-</text>
<text x="92.9" y="37.7">MCU_RX0</text>
<text x="92.9" y="40.3">D_BUSY</text>
<text x="131.5" y="37.7">I_Sens+</text>
<text x="131.9" y="40.3">I_Sens-</text>
<text x="163.9" y="40.3">~{D_CS}</text>
<text x="166.3" y="37.7">SCK</text>
<text x="92.9" y="42.8">~{D_CS}</text>
<text x="163.3" y="42.8">~{D_D/C}</text>
<text x="92.9" y="55.5">~{D_RES}</text>
<text x="92.9" y="58">~{D_D/C}</text>
<text x="175.2" y="59.6">File: display.kicad_sch</text>
<text x="92.9" y="60.6">SCK</text>
<text x="130" y="61.8">MCU_TX1</text>
<text x="92.9" y="68.2">MCU_TX1</text>
<text x="92.9" y="70.7">POCI</text>
<text x="38.3" y="73.3">~{BOOT}</text>
<text x="92.9" y="73.3">card_switch</text>
<text x="92.9" y="75.8">MCU_RX1</text>
<text x="115.8" y="72">MCU_RX1</text>
<text x="212.7" y="75" transform="rotate(-90 212.7 75)">L_in</text>
<text x="16.5" y="79.6">~{RTS}</text>
<text x="92.9" y="83.4">relay_gpio</text>
<text x="175.1" y="82.2">~{DTR}</text>
<text x="153.9" y="89.8">MCU_RX0</text>
<text x="171.9" y="84.7">MCU_TX0</text>
<text x="212.7" y="89.4" transform="rotate(-90 212.7 89.4)">N_in</text>
<text x="16.4" y="93.6">~{DTR}</text>
<text x="119.1" y="93.6">card_switch</text>
<text x="175.2" y="92.3">~{RTS}</text>
<text x="38.3" y="99.9">~{RESET}</text>
<text x="17.5" y="122.8">card_switch</text>
<text x="18.9" y="127.9">relay_gpio</text>
<text x="131" y="127.9">relay</text>
<text x="204" y="140.6">relay</text>
</g>
<g font-size="1.8">
<text x="235.9" y="110.8" transform="rotate(-90 235.9 110.8)">NC</text>
<text x="241" y="110.9" transform="rotate(-90 241 110.9)">NO</text>
<text x="254" y="119.3">NC</text>
<text x="100.7" y="124.4">Relay_trig</text>
<text x="252.4" y="121.8">COM</text>
<text x="253.9" y="124.4">NO</text>
<text x="238.4" y="134.9" transform="rotate(-90 238.4 134.9)">COM</text>
<text x="68.5" y="142.1">~{relay_gpio}</text>
<text x="67.1" y="147.2">~{card_switch}</text>
<text x="99.3" y="144.7">Relay_reset</text>
</g>
<g font-size="1.6" fill="#0000c2">
<text x="109.2" y="30.4">Sensors</text>
<text x="153.7" y="73.6">flashing</text>
<text x="16.5" y="111.2">This will only turn the relay on if a</text>
<text x="16.5" y="113.1">card is physically present and the MCU triggers the relay.</text>
<text x="16.5" y="114.9">At the same time, the relay won't turn off before both the card</text>
<text x="16.5" y="116.8">is removed and the MCU tries turning it off.</text>
</g>
</svg>
